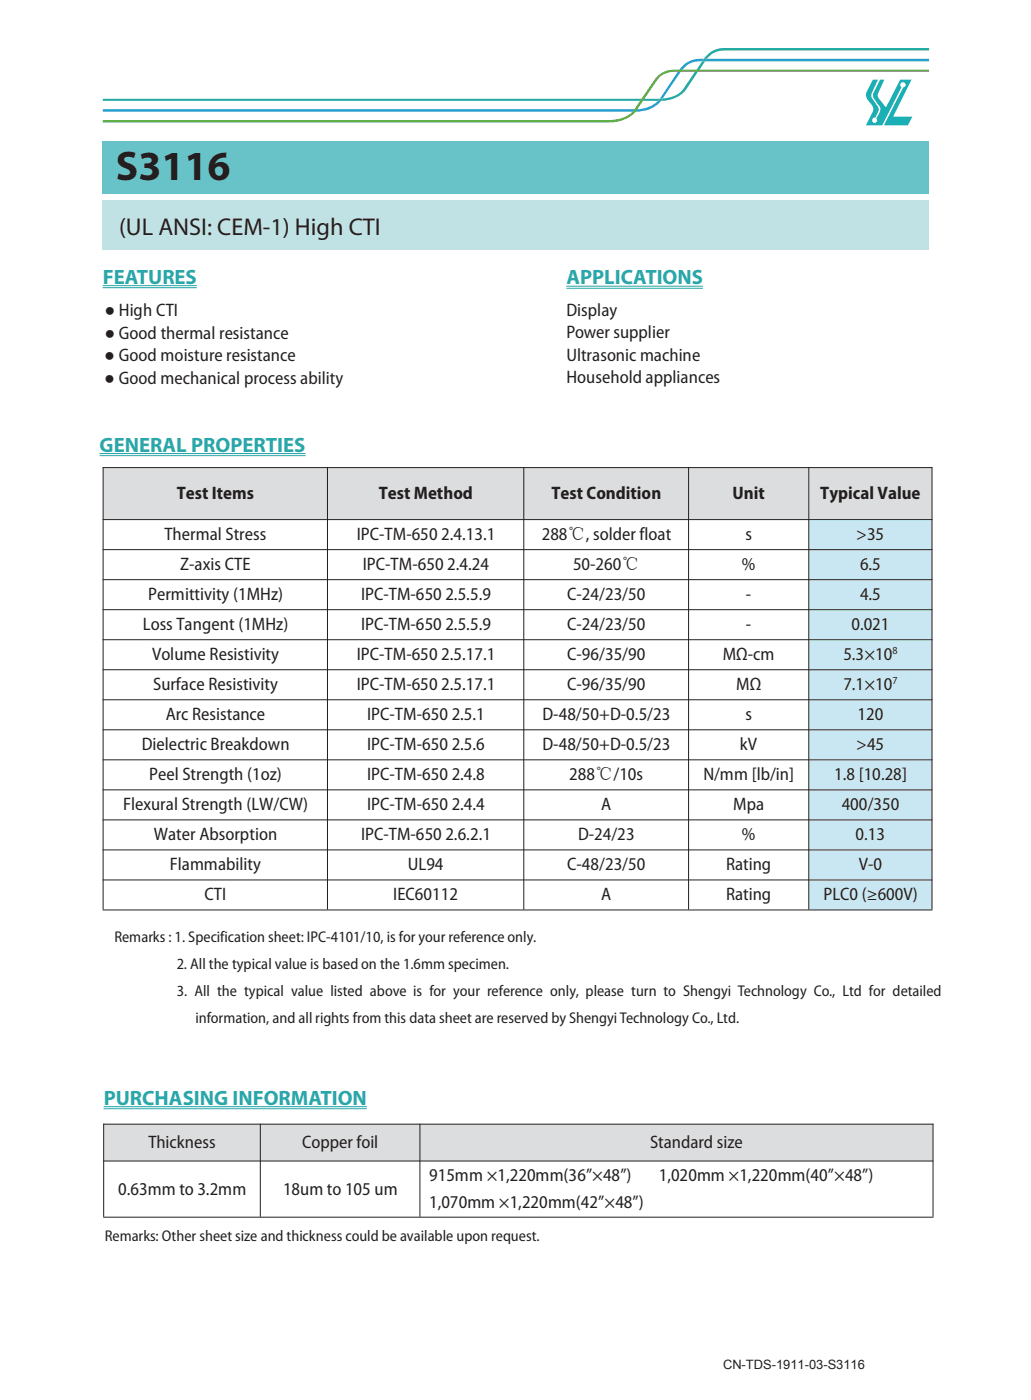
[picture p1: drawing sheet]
<svg xmlns="http://www.w3.org/2000/svg" width="210mm" height="285mm" viewBox="0 0 210 285" stroke-linecap="round" stroke-linejoin="round" font-family="sans-serif">
<path d="M20.9 40.8h168.4v10.1h-168.4z" fill="#c0e2e5"/>
<path d="M20.9 28.8h168.4v10.6h-168.4z" fill="#68c3c9"/>
<path d="M20.9 24.5h103.2a6.4 6.4 0 0 0 5-2.1l4.1-6a4.8 4.8 0 0 1 4.2-2.2h51.9v.4h-51.9a4.1 4.1 0 0 0-3.8 2.1l-4.1 6a7.2 7.2 0 0 1-5.4 2.3h-103.2z" fill-rule="evenodd" fill="#61b047"/>
<path d="M20.9 20.1v.5h109.4l.3-.5zM131.2 20.1l-.3 .5h3.2l.3-.5zM135 20l-.3 .6a6.6 6.6 0 0 0 5-2.2l2.5-3.8h-.6l-2.3 3.4a5.4 5.4 0 0 1-4.3 2zM143 12.5l-1.1 1.7h.6l1.1-1.7zM144.1 11.1l-.7 .9h.6a4.3 4.3 0 0 1 3.5-1.7h41.8v-.5h-41.8a4.6 4.6 0 0 0-3.4 1.3z" fill-rule="evenodd" fill="#23aca3"/>
<path d="M130.6 20.1l-.3 .5h.6l.3-.5zM141.9 14.2l-.3 .4h.6l.3-.4z" fill="#339c4c"/>
<path d="M20.9 22.3v.5h108l.3-.5zM129.8 22.3l-.3 .5a6.4 6.4 0 0 0 5.2-2.2h-.6a6.6 6.6 0 0 1-4.3 1.7zM138.1 14.6l-3.7 5.5 .6-.1 3.7-5.4zM139.2 13.3l-.8 .9h.6a4.4 4.4 0 0 1 4-1.7l.4-.5a5.3 5.3 0 0 0-4.2 1.3zM144 12l-.4 .5h45.7v-.5z" fill-rule="evenodd" fill="#279fcf"/>
<path d="M129.2 22.3l-.3 .5h.6l.3-.5zM138.4 14.2l-.3 .4h.6l.3-.4z" fill-rule="evenodd" fill="#2d9149"/>
<path d="M134.3 20.2l-.2 .4h.6l.3-.6zM143.4 12l-.4 .5h.6l.4-.5z" fill-rule="evenodd" fill="#2c9299"/>
<path d="M177.8 16.2h1l-1.2 2.7-.1 .6 .2 .6 1.1 1.6a.98 .98 0 0 1 0 1.3l-.5 1a.52 .52 0 0 0-.6 .6 .52 .52 0 0 0 .7 .4 .52 .52 0 0 0 .2-.8l-.1-.1 .7-1.3a1.03 1.03 0 0 0-.2-1.3l-1-1.5-.2-.5 .1-.6 1.4-2.7h.8l-1.2 2.7-.1 .6 .1 .5 1.6 1.9 2.9-5.7h2.3l-3.8 7.6h3.9l-.9 1.8h-4.9l4-7.8a.55 .55 0 0 0 .4-.7 .55 .55 0 0 0-.8-.2 .55 .55 0 0 0 0 .9l-3.9 7.8h-3.3l1.3-2.7a1.19 1.19 0 0 0 0-1.4 4.1 4.1 0 0 1-1.3-2l.1-.8z" fill-rule="evenodd" fill="#0cafb6"/>
<path d="M21 95.2h45.7v10.6h-45.7z" fill-rule="evenodd" fill="#fff"/>
<path d="M21.1 95.4h45.6v10.4h-45.6z" fill="#dcdddf"/>
<path d="M66.7 95.2h40v10.6h-40z" fill-rule="evenodd" fill="#fff"/>
<path d="M66.8 95.4h39.9v10.4h-39.9z" fill="#dcdddf"/>
<path d="M106.7 95.2h33.6v10.6h-33.6z" fill-rule="evenodd" fill="#fff"/>
<path d="M106.7 95.4h33.5v10.4h-33.5z" fill="#dcdddf"/>
<path d="M140.3 95.2h24.4v10.6h-24.4z" fill-rule="evenodd" fill="#fff"/>
<path d="M140.3 95.4h24.4v10.4h-24.4z" fill="#dcdddf"/>
<path d="M164.7 95.2h25.1v10.6h-25.1z" fill-rule="evenodd" fill="#fff"/>
<path d="M164.8 95.4h25v10.4h-25z" fill="#dcdddf"/>
<g fill="#fff">
<path d="M21 105.8h45.7v6.1h-45.7z" fill-rule="evenodd"/>
<path d="M66.7 105.8h40v6.1h-40z" fill-rule="evenodd"/>
<path d="M106.7 105.8h33.6v6.1h-33.6z" fill-rule="evenodd"/>
<path d="M140.3 105.8h24.4v6.1h-24.4z" fill-rule="evenodd"/>
<path d="M164.7 105.8h25.1v6.1h-25.1z" fill-rule="evenodd"/>
</g>
<g fill="#fff">
<path d="M21.1 106h45.6v5.9h-45.6z"/>
<path d="M66.8 106h39.9v5.9h-39.9z"/>
<path d="M106.7 106h33.5v5.9h-33.5z"/>
<path d="M140.3 106h24.4v5.9h-24.4z"/>
</g>
<path d="M164.8 106h25v5.9h-25z" fill="#c9e7f3"/>
<g fill="#fff">
<path d="M21 111.9h45.7v6.2h-45.7z" fill-rule="evenodd"/>
<path d="M66.7 111.9h40v6.2h-40z" fill-rule="evenodd"/>
<path d="M106.7 111.9h33.6v6.2h-33.6z" fill-rule="evenodd"/>
<path d="M140.3 111.9h24.4v6.2h-24.4z" fill-rule="evenodd"/>
<path d="M164.7 111.9h25.1v6.2h-25.1z" fill-rule="evenodd"/>
</g>
<g fill="#fff">
<path d="M21.1 112.1h45.6v6h-45.6z"/>
<path d="M66.8 112.1h39.9v6h-39.9z"/>
<path d="M106.7 112.1h33.5v6h-33.5z"/>
<path d="M140.3 112.1h24.4v6h-24.4z"/>
</g>
<path d="M164.8 112.1h25v6h-25z" fill="#c9e7f3"/>
<g fill="#fff">
<path d="M21 118.1h45.7v6.1h-45.7z" fill-rule="evenodd"/>
<path d="M66.7 118.1h40v6.1h-40z" fill-rule="evenodd"/>
<path d="M106.7 118.1h33.6v6.1h-33.6z" fill-rule="evenodd"/>
<path d="M140.3 118.1h24.4v6.1h-24.4z" fill-rule="evenodd"/>
<path d="M164.7 118.1h25.1v6.1h-25.1z" fill-rule="evenodd"/>
</g>
<g fill="#fff">
<path d="M21.1 118.2h45.6v6h-45.6z"/>
<path d="M66.8 118.2h39.9v6h-39.9z"/>
<path d="M106.7 118.2h33.5v6h-33.5z"/>
<path d="M140.3 118.2h24.4v6h-24.4z"/>
</g>
<path d="M164.8 118.2h25v6h-25z" fill="#c9e7f3"/>
<g fill="#fff">
<path d="M21 124.2h45.7v6.1h-45.7z" fill-rule="evenodd"/>
<path d="M66.7 124.2h40v6.1h-40z" fill-rule="evenodd"/>
<path d="M106.7 124.2h33.6v6.1h-33.6z" fill-rule="evenodd"/>
<path d="M140.3 124.2h24.4v6.1h-24.4z" fill-rule="evenodd"/>
<path d="M164.7 124.2h25.1v6.1h-25.1z" fill-rule="evenodd"/>
</g>
<g fill="#fff">
<path d="M21.1 124.3h45.6v6h-45.6z"/>
<path d="M66.8 124.3h39.9v6h-39.9z"/>
<path d="M106.7 124.3h33.5v6h-33.5z"/>
<path d="M140.3 124.3h24.4v6h-24.4z"/>
</g>
<path d="M164.8 124.3h25v6h-25z" fill="#c9e7f3"/>
<g fill="#fff">
<path d="M21 130.3h45.7v6.1h-45.7z" fill-rule="evenodd"/>
<path d="M66.7 130.3h40v6.1h-40z" fill-rule="evenodd"/>
<path d="M106.7 130.3h33.6v6.1h-33.6z" fill-rule="evenodd"/>
<path d="M140.3 130.3h24.4v6.1h-24.4z" fill-rule="evenodd"/>
<path d="M164.7 130.3h25.1v6.1h-25.1z" fill-rule="evenodd"/>
</g>
<g fill="#fff">
<path d="M21.1 130.4h45.6v6h-45.6z"/>
<path d="M66.8 130.4h39.9v6h-39.9z"/>
<path d="M106.7 130.4h33.5v6h-33.5z"/>
<path d="M140.3 130.4h24.4v6h-24.4z"/>
</g>
<path d="M164.8 130.4h25v6h-25z" fill="#c9e7f3"/>
<g fill="#fff">
<path d="M21 136.4h45.7v6.1h-45.7z" fill-rule="evenodd"/>
<path d="M66.7 136.4h40v6.1h-40z" fill-rule="evenodd"/>
<path d="M106.7 136.4h33.6v6.1h-33.6z" fill-rule="evenodd"/>
<path d="M140.3 136.4h24.4v6.1h-24.4z" fill-rule="evenodd"/>
<path d="M164.7 136.4h25.1v6.1h-25.1z" fill-rule="evenodd"/>
</g>
<g fill="#fff">
<path d="M21.1 136.6h45.6v5.9h-45.6z"/>
<path d="M66.8 136.6h39.9v5.9h-39.9z"/>
<path d="M106.7 136.6h33.5v5.9h-33.5z"/>
<path d="M140.3 136.6h24.4v5.9h-24.4z"/>
</g>
<path d="M164.8 136.6h25v5.9h-25z" fill="#c9e7f3"/>
<g fill="#fff">
<path d="M21 142.5h45.7v6.2h-45.7z" fill-rule="evenodd"/>
<path d="M66.7 142.5h40v6.2h-40z" fill-rule="evenodd"/>
<path d="M106.7 142.5h33.6v6.2h-33.6z" fill-rule="evenodd"/>
<path d="M140.3 142.5h24.4v6.2h-24.4z" fill-rule="evenodd"/>
<path d="M164.7 142.5h25.1v6.2h-25.1z" fill-rule="evenodd"/>
</g>
<g fill="#fff">
<path d="M21.1 142.7h45.6v6h-45.6z"/>
<path d="M66.8 142.7h39.9v6h-39.9z"/>
<path d="M106.7 142.7h33.5v6h-33.5z"/>
<path d="M140.3 142.7h24.4v6h-24.4z"/>
</g>
<path d="M164.8 142.7h25v6h-25z" fill="#c9e7f3"/>
<g fill="#fff">
<path d="M21 148.7h45.7v6.1h-45.7z" fill-rule="evenodd"/>
<path d="M66.7 148.7h40v6.1h-40z" fill-rule="evenodd"/>
<path d="M106.7 148.7h33.6v6.1h-33.6z" fill-rule="evenodd"/>
<path d="M140.3 148.7h24.4v6.1h-24.4z" fill-rule="evenodd"/>
<path d="M164.7 148.7h25.1v6.1h-25.1z" fill-rule="evenodd"/>
</g>
<g fill="#fff">
<path d="M21.1 148.8h45.6v6h-45.6z"/>
<path d="M66.8 148.8h39.9v6h-39.9z"/>
<path d="M106.7 148.8h33.5v6h-33.5z"/>
<path d="M140.3 148.8h24.4v6h-24.4z"/>
</g>
<path d="M164.8 148.8h25v6h-25z" fill="#c9e7f3"/>
<g fill="#fff">
<path d="M21 154.8h45.7v6.1h-45.7z" fill-rule="evenodd"/>
<path d="M66.7 154.8h40v6.1h-40z" fill-rule="evenodd"/>
<path d="M106.7 154.8h33.6v6.1h-33.6z" fill-rule="evenodd"/>
<path d="M140.3 154.8h24.4v6.1h-24.4z" fill-rule="evenodd"/>
<path d="M164.7 154.8h25.1v6.1h-25.1z" fill-rule="evenodd"/>
</g>
<g fill="#fff">
<path d="M21.1 154.9h45.6v6h-45.6z"/>
<path d="M66.8 154.9h39.9v6h-39.9z"/>
<path d="M106.7 154.9h33.5v6h-33.5z"/>
<path d="M140.3 154.9h24.4v6h-24.4z"/>
</g>
<path d="M164.8 154.9h25v6h-25z" fill="#c9e7f3"/>
<g fill="#fff">
<path d="M21 160.9h45.7v6.1h-45.7z" fill-rule="evenodd"/>
<path d="M66.7 160.9h40v6.1h-40z" fill-rule="evenodd"/>
<path d="M106.7 160.9h33.6v6.1h-33.6z" fill-rule="evenodd"/>
<path d="M140.3 160.9h24.4v6.1h-24.4z" fill-rule="evenodd"/>
<path d="M164.7 160.9h25.1v6.1h-25.1z" fill-rule="evenodd"/>
</g>
<g fill="#fff">
<path d="M21.1 161h45.6v6h-45.6z"/>
<path d="M66.8 161h39.9v6h-39.9z"/>
<path d="M106.7 161h33.5v6h-33.5z"/>
<path d="M140.3 161h24.4v6h-24.4z"/>
</g>
<path d="M164.8 161h25v6h-25z" fill="#c9e7f3"/>
<g fill="#fff">
<path d="M21 167h45.7v6.1h-45.7z" fill-rule="evenodd"/>
<path d="M66.7 167h40v6.1h-40z" fill-rule="evenodd"/>
<path d="M106.7 167h33.6v6.1h-33.6z" fill-rule="evenodd"/>
<path d="M140.3 167h24.4v6.1h-24.4z" fill-rule="evenodd"/>
<path d="M164.7 167h25.1v6.1h-25.1z" fill-rule="evenodd"/>
</g>
<g fill="#fff">
<path d="M21.1 167.2h45.6v5.9h-45.6z"/>
<path d="M66.8 167.2h39.9v5.9h-39.9z"/>
<path d="M106.7 167.2h33.5v5.9h-33.5z"/>
<path d="M140.3 167.2h24.4v5.9h-24.4z"/>
</g>
<path d="M164.8 167.2h25v5.9h-25z" fill="#c9e7f3"/>
<g fill="#fff">
<path d="M21 173.1h45.7v6.2h-45.7z" fill-rule="evenodd"/>
<path d="M66.7 173.1h40v6.2h-40z" fill-rule="evenodd"/>
<path d="M106.7 173.1h33.6v6.2h-33.6z" fill-rule="evenodd"/>
<path d="M140.3 173.1h24.4v6.2h-24.4z" fill-rule="evenodd"/>
<path d="M164.7 173.1h25.1v6.2h-25.1z" fill-rule="evenodd"/>
</g>
<g fill="#fff">
<path d="M21.1 173.3h45.6v6h-45.6z"/>
<path d="M66.8 173.3h39.9v6h-39.9z"/>
<path d="M106.7 173.3h33.5v6h-33.5z"/>
<path d="M140.3 173.3h24.4v6h-24.4z"/>
</g>
<path d="M164.8 173.3h25v6h-25z" fill="#c9e7f3"/>
<g fill="#fff">
<path d="M21 179.3h45.7v6.3h-45.7z" fill-rule="evenodd"/>
<path d="M66.7 179.3h40v6.3h-40z" fill-rule="evenodd"/>
<path d="M106.7 179.3h33.6v6.3h-33.6z" fill-rule="evenodd"/>
<path d="M140.3 179.3h24.4v6.3h-24.4z" fill-rule="evenodd"/>
<path d="M164.7 179.3h25.1v6.3h-25.1z" fill-rule="evenodd"/>
</g>
<g fill="#fff">
<path d="M21.1 179.4h45.6v6h-45.6z"/>
<path d="M66.8 179.4h39.9v6h-39.9z"/>
<path d="M106.7 179.4h33.5v6h-33.5z"/>
<path d="M140.3 179.4h24.4v6h-24.4z"/>
</g>
<path d="M164.8 179.4h25v6h-25z" fill="#c9e7f3"/>
<g fill="none" stroke="#231f20" stroke-width=".2">
<path d="M20.9 95.3h169M21 95.2v90.2M66.7 95.2v90.2M106.7 95.2v90.2M140.3 95.2v90.2M164.7 95.2v90.2M189.8 95.2v90.2M20.9 105.9h169M20.9 112h169M20.9 118.1h169M20.9 124.3h169M20.9 130.4h169"/>
<path d="M20.9 136.5h169M20.9 142.6h169M20.9 148.8h169M20.9 154.9h169M20.9 161h169M20.9 167.1h169M20.9 173.2h169M20.9 179.4h169M20.9 185.5h169"/>
</g>
<g fill="#dcdddf">
<path d="M21.2 229.2h31.8v7.4h-31.8z"/>
<path d="M53.1 229.2h32.4v7.4h-32.4z"/>
<path d="M85.6 229.2h104.4v7.4h-104.4z"/>
</g>
<g fill="#fff">
<path d="M21.2 236.7h31.8v11.4h-31.8z"/>
<path d="M85.6 236.7h104.4v11.4h-104.4z"/>
</g>
<path d="M21 229.1h169.1M21 236.6h169.1M21.1 229v19M53 229v19M85.5 229v19M190.1 229v19M21 248.1h169.1" fill="none" stroke="#231f20" stroke-width=".2"/>
<path d="M20.9 58.2h19.2M20.9 58.6h19.2M115.4 58.3h27.8M115.4 58.8h27.8M20.3 92.4h41.9M20.3 92.9h41.9M21.1 225.6h53.6M21.1 226h53.6" fill="none" stroke="#2aa7ab" stroke-width=".21"/>
<text font-size="8.5" fill="#231f20" x="23.6" y="36.8">S3116</text>
<text font-size="5" fill="#231f20" x="24.3" y="47.9">(UL ANSI: CEM-1) High CTI</text>
<g font-size="4.2" fill="#2aa7ab">
<text x="20.9" y="57.9">FEATURES</text>
<text x="115.4" y="58">APPLICATIONS</text>
<text x="20.3" y="92.1">GENERAL PROPERTIES</text>
<text x="21.1" y="225.2">PURCHASING INFORMATION</text>
</g>
<g font-size="3.7" fill="#231f20">
<text x="21.3" y="64.4">● High CTI</text>
<text x="115.4" y="64.4">Display</text>
<text x="21.3" y="69">● Good thermal resistance</text>
<text x="115.4" y="69">Power supplier</text>
<text x="21.3" y="73.6">● Good moisture resistance</text>
<text x="115.4" y="73.5">Ultrasonic machine</text>
<text x="21.2" y="78.2">● Good mechanical process ability</text>
<text x="115.4" y="78.2">Household appliances</text>
<text x="36" y="101.7">Test Items</text>
<text x="77.1" y="101.7">Test Method</text>
<text x="112.3" y="101.7">Test Condition</text>
<text x="149.2" y="101.7">Unit</text>
<text x="167.1" y="101.7">Typical Value</text>
<text x="33.5" y="110">Thermal Stress</text>
<text x="72.7" y="110">IPC-TM-650</text>
<text x="89.9" y="110">2.4.13.1</text>
<text x="110.4" y="110">288℃, solder float</text>
<text x="151.8" y="110">s</text>
<text x="174.4" y="110">&gt;35</text>
<text x="36.7" y="116.2">Z-axis CTE</text>
<text x="73.9" y="116.2">IPC-TM-650</text>
<text x="91.1" y="116.2">2.4.24</text>
<text x="116.7" y="116.2">50-260℃</text>
<text x="151.1" y="116.2">%</text>
<text x="175.2" y="116.2">6.5</text>
<text x="30.2" y="122.2">Permittivity (1MHz)</text>
<text x="73.5" y="122.2">IPC-TM-650</text>
<text x="90.7" y="122.2">2.5.5.9</text>
<text x="115.5" y="122.2">C-24/23/50</text>
<text x="152" y="122.2">-</text>
<text x="175.2" y="122.2">4.5</text>
<text x="29.1" y="128.4">Loss Tangent (1MHz)</text>
<text x="73.5" y="128.4">IPC-TM-650</text>
<text x="90.7" y="128.4">2.5.5.9</text>
<text x="115.5" y="128.4">C-24/23/50</text>
<text x="152" y="128.4">-</text>
<text x="173.4" y="128.4">0.021</text>
<text x="31" y="134.5">Volume Resistivity</text>
<text x="72.7" y="134.5">IPC-TM-650</text>
<text x="89.9" y="134.5">2.5.17.1</text>
<text x="115.5" y="134.5">C-96/35/90</text>
<text x="147.3" y="134.5">MΩ-cm</text>
<text x="171.8" y="134.5">5.3×10</text>
<text x="31.2" y="140.6">Surface Resistivity</text>
<text x="72.7" y="140.6">IPC-TM-650</text>
<text x="89.9" y="140.6">2.5.17.1</text>
<text x="115.5" y="140.6">C-96/35/90</text>
<text x="150" y="140.6">MΩ</text>
<text x="171.8" y="140.6">7.1×10</text>
<text x="33.8" y="146.8">Arc Resistance</text>
<text x="74.8" y="146.8">IPC-TM-650</text>
<text x="92" y="146.8">2.5.1</text>
<text x="110.5" y="146.8">D-48/50+D-0.5/23</text>
<text x="151.8" y="146.8">s</text>
<text x="174.7" y="146.8">120</text>
<text x="28.9" y="152.9">Dielectric Breakdown</text>
<text x="74.8" y="152.9">IPC-TM-650</text>
<text x="92" y="152.9">2.5.6</text>
<text x="110.5" y="152.9">D-48/50+D-0.5/23</text>
<text x="150.7" y="152.9">kV</text>
<text x="174.4" y="152.9">&gt;45</text>
<text x="30.4" y="159">Peel Strength (1oz)</text>
<text x="74.8" y="159">IPC-TM-650</text>
<text x="92" y="159">2.4.8</text>
<text x="116" y="159">288℃/10s</text>
<text x="143.3" y="159">N/mm [lb/in]</text>
<text x="169.9" y="159">1.8 [10.28]</text>
<text x="25.1" y="165.1">Flexural Strength (LW/CW)</text>
<text x="74.8" y="165.1">IPC-TM-650</text>
<text x="92" y="165.1">2.4.4</text>
<text x="122.4" y="165.1">A</text>
<text x="149.4" y="165.1">Mpa</text>
<text x="171.5" y="165.1">400/350</text>
<text x="31.3" y="171.2">Water Absorption</text>
<text x="73.5" y="171.2">IPC-TM-650</text>
<text x="90.7" y="171.2">2.6.2.1</text>
<text x="117.7" y="171.2">D-24/23</text>
<text x="151.1" y="171.2">%</text>
<text x="174.3" y="171.2">0.13</text>
<text x="34.6" y="177.4">Flammability</text>
<text x="83.1" y="177.4">UL94</text>
<text x="115.5" y="177.4">C-48/23/50</text>
<text x="147.9" y="177.4">Rating</text>
<text x="174.9" y="177.4">V-0</text>
<text x="41.6" y="183.5">CTI</text>
<text x="80.1" y="183.5">IEC60112</text>
<text x="122.4" y="183.5">A</text>
<text x="147.9" y="183.5">Rating</text>
<text x="167.7" y="183.5">PLC0 (≥600V)</text>
<text x="30.2" y="234">Thickness</text>
<text x="61.6" y="234">Copper foil</text>
<text x="132.4" y="234">Standard size</text>
<text x="24.1" y="243.5">0.63mm to 3.2mm</text>
<text x="57.7" y="243.5">18um to 105 um</text>
<text x="87.4" y="240.7">915mm ×1,220mm(36”×48”)</text>
<text x="134.2" y="240.7">1,020mm ×1,220mm(40”×48”)</text>
<text x="87.4" y="246.2">1,070mm ×1,220mm(42”×48”)</text>
</g>
<g font-size="3.2" fill="#231f20">
<text x="23.3" y="192">Remarks : 1. Specification sheet: IPC-4101/10, is for your reference only.</text>
<text x="36" y="197.5">2. All the typical value is based on the 1.6mm specimen.</text>
<text x="36" y="203">3. All the typical value listed above is for your reference only, please turn to Shengyi Technology Co., Ltd for detailed</text>
<text x="39.8" y="208.5">information, and all rights from this data sheet are reserved by ShengyiTechnology Co., Ltd.</text>
<text x="21.3" y="253">Remarks: Other sheet size and thickness could be available upon request.</text>
</g>
<text font-size="2.6" fill="#231f20" x="147.3" y="279">CN-TDS-1911-03-S3116</text>
<g font-size="2.2" fill="#231f20">
<text x="181.8" y="133.2">8</text>
<text x="181.8" y="139.3">7</text>
</g>
</svg>
